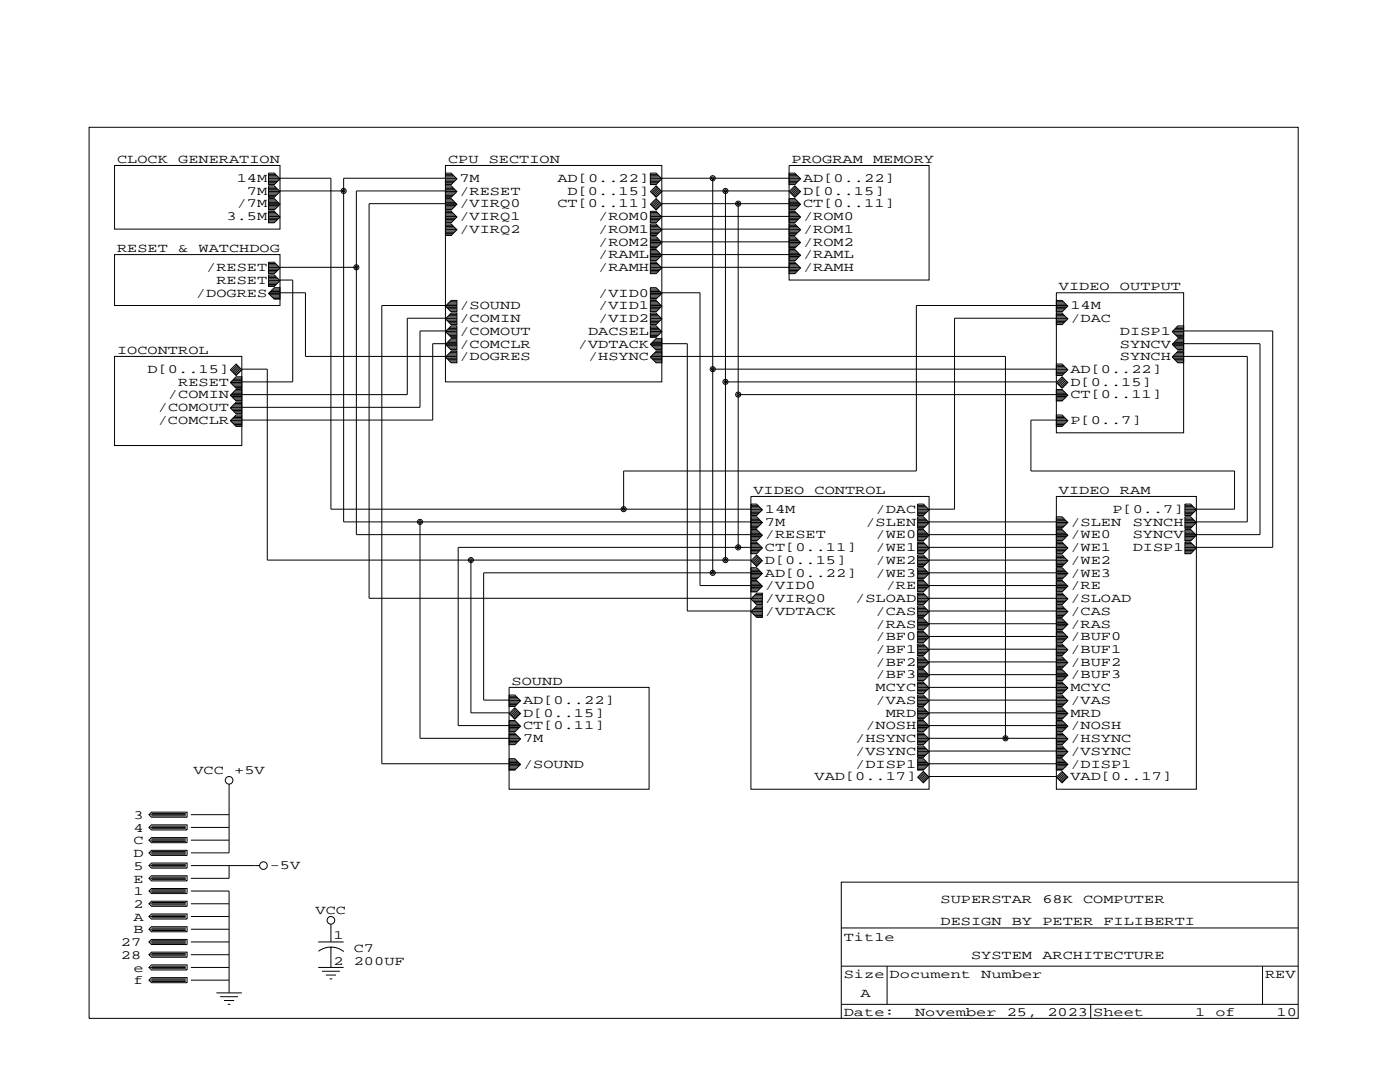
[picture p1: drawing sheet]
<svg xmlns="http://www.w3.org/2000/svg" width="279mm" height="216mm" viewBox="0 0 279 216" stroke-linecap="round" stroke-linejoin="round" font-family="sans-serif">
<g fill="none" stroke="#000" stroke-width=".2">
<path d="M17.8 25.4h241.3v177.8h-241.3zM22.9 33h33v12.7h-33zM53.6 34.5h1.1l1.2 1.2-1.2 1.1h-1.1zM53.6 37.1h1.1l1.2 1.1-1.2 1.2h-1.1zM53.6 39.6h1.1l1.2 1.2-1.2 1.1h-1.1zM53.6 34.8h1.4M53.6 35.1h1.6M53.6 35.3h1.9M53.6 35.6h2.2M53.6 35.7h2.3M53.6 35.9h2M53.6 36.2h1.8"/>
<path d="M53.6 36.4h1.5M53.6 36.7h1.3M53.6 39.9h1.4M53.6 37.3h1.4M53.6 37.6h1.6M53.6 37.8h1.9M53.6 38.1h2.2M53.6 38.2h2.3M53.6 38.5h2M53.6 38.7h1.8M53.6 39h1.5M53.6 39.2h1.3"/>
<path d="M55.9 35.6h10.1v66h86M55.9 38.1h12.7M88.9 33h43.2v43.2h-43.2zM88.9 34.5h1.1l1.2 1.2-1.2 1.1h-1.1zM88.9 37.1h1.1l1.2 1.1-1.2 1.2h-1.1zM88.9 39.6h1.1l1.2 1.2-1.2 1.1h-1.1zM88.9 34.8h1.4M88.9 35.1h1.7M88.9 35.3h1.9M88.9 35.7h2.3M88.9 35.9h2M88.9 36.2h1.8"/>
<path d="M88.9 36.4h1.5M88.9 36.7h1.3M88.9 39.9h1.4M88.9 37.3h1.4M88.9 37.6h1.7M88.9 37.8h1.9M88.9 38.2h2.3M88.9 38.5h2M88.9 38.7h1.8M88.9 39h1.5M88.9 39.2h1.3M91.1 35.6h-22.5v68.5h83.4"/>
<path d="M91.1 38.1h-20v68.6h80.9M129.8 34.5h1.1l1.2 1.2-1.2 1.1h-1.1zM129.8 38.2l1.1-1.1 1.2 1.1-1.2 1.2zM129.8 34.8h1.4M129.8 35.1h1.6M129.8 35.3h1.9M129.8 35.6h2.2M129.8 35.7h2.3M129.8 35.9h2M129.8 36.2h1.8M129.8 36.4h1.5M129.8 36.7h1.3"/>
<path d="M131.1 37.3l-1.1 1.1M131.1 39.8l-1.1 1.1M131.3 37.4l-1.2 1.2M131.3 40l-1.2 1.1M131.5 37.6l-1.2 1.2M131.6 37.8l-1.1 1.1M131.8 38l-1.1 1.1M132 38.2l-1.1 1.1M132.1 35.6h27.5M132.1 38.1h25.4M142.2 35.6v78.7M144.8 38.1v73.7"/>
<path d="M157.5 33h27.9v22.9h-27.9zM157.5 34.5h1.1l1.2 1.2-1.2 1.1h-1.1zM157.5 39.6h1.1l1.2 1.2-1.2 1.1h-1.1zM157.5 34.8h1.4M157.5 35.1h1.6M157.5 35.3h1.9M157.5 35.7h2.3M157.5 35.9h2M157.5 36.2h1.8M157.5 36.4h1.5M157.5 36.7h1.3M157.5 39.9h1.4"/>
<path d="M158.6 37.1l1.2 1.1-1.2 1.2-1.1-1.2zM158.8 37.3l-1.1 1.1M159 37.4l-1.2 1.2M159.2 37.6l-1.2 1.2M159.3 37.8l-1.1 1.1M159.5 38l-1.1 1.1M159.7 38.2l-1.2 1.1M22.9 50.8h33v10.2h-33zM53.6 42.2h1.1l1.2 1.1-1.2 1.2h-1.1zM53.6 52.3h1.1l1.2 1.2-1.2 1.1h-1.1zM53.6 54.9h1.1l1.2 1.1-1.2 1.2h-1.1zM53.6 58.5l1.1-1.1h1.2v2.3h-1.2z"/>
<path d="M53.6 40.1h1.6M53.6 40.4h1.9M53.6 40.6h2.2M53.6 40.8h2.3M53.6 41h2M53.6 41.3h1.8M53.6 41.5h1.5M53.6 41.8h1.3M53.6 42.4h1.4M53.6 42.7h1.6M53.6 42.9h1.9M53.6 43.2h2.2"/>
<path d="M53.6 43.3h2.3M53.6 43.6h2M53.6 43.8h1.8M53.6 44.1h1.5M53.6 44.3h1.3M53.6 52.6h1.4M53.6 52.8h1.6M53.6 53.1h1.9M53.6 53.3h2.2M53.6 53.5h2.3M53.6 53.7h2M53.6 54h1.8"/>
<path d="M53.6 54.2h1.5M53.6 54.5h1.3M53.6 58.5h2.3M53.6 55.1h1.4M53.6 55.4h1.6M53.6 55.6h1.9M53.6 55.9h2.2M53.6 56h2.3M53.6 56.3h2M53.6 56.5h1.8M53.6 56.8h1.5M53.6 57h1.3"/>
<path d="M53.7 58.4h7.3v12.7h27.9M53.8 58.8h2.1M54 58.2h1.9M54.1 59.1h1.8M54.2 57.9h1.7M54.4 59.3h1.5M54.5 57.7h1.4M54.6 59.6h1.3M55.9 53.3h15.2M55.9 55.9h2.5v20.3h-12.3M88.9 42.2h1.1l1.2 1.1-1.2 1.2h-1.1zM88.9 44.7h1.1l1.2 1.1-1.2 1.2h-1.1z"/>
<path d="M88.9 40.1h1.7M88.9 40.4h1.9M88.9 40.8h2.3M88.9 41h2M88.9 41.3h1.8M88.9 41.5h1.5M88.9 41.8h1.3M88.9 42.4h1.4M88.9 42.7h1.7M88.9 42.9h1.9M88.9 43.2h2.2M88.9 43.3h2.3"/>
<path d="M88.9 43.6h2M88.9 43.8h1.8M88.9 44.1h1.5M88.9 44.3h1.3M88.9 45h1.4M88.9 45.2h1.7M88.9 45.5h1.9M88.9 45.7h2.2M88.9 45.8h2.3M88.9 46.1h2M88.9 46.4h1.8M88.9 46.6h1.5"/>
<path d="M88.9 46.9h1.3M90 59.9h1.2v2.3h-1.2l-1.1-1.1zM91.1 40.6h-17.4v78.8h76.2M129.8 40.8l1.1-1.2 1.2 1.2-1.2 1.1zM129.8 42.2h1.1l1.2 1.1-1.2 1.2h-1.1zM129.8 44.7h1.1l1.2 1.1-1.2 1.2h-1.1zM129.8 47.2h1.1l1.2 1.2-1.2 1.1h-1.1zM129.8 57.4h1.1l1.2 1.1-1.2 1.2h-1.1zM129.8 59.9h1.1l1.2 1.2-1.2 1.1h-1.1zM129.8 49.8h1.1l1.2 1.1-1.2 1.2h-1.1zM129.8 52.3h1.1l1.2 1.2-1.2 1.1h-1.1zM129.8 42.4h1.4"/>
<path d="M129.8 42.7h1.6M129.8 42.9h1.9M129.8 43.2h2.2M129.8 43.3h2.3M129.8 43.6h2M129.8 43.8h1.8M129.8 44.1h1.5M129.8 44.3h1.3M129.8 45h1.4M129.8 45.2h1.6M129.8 45.5h1.9M129.8 45.7h2.2"/>
<path d="M129.8 45.8h2.3M129.8 46.1h2M129.8 46.4h1.8M129.8 46.6h1.5M129.8 46.9h1.3M129.8 47.5h1.4M129.8 47.8h1.6M129.8 48h1.9M129.8 48.3h2.2M129.8 48.4h2.3M129.8 48.6h2M129.8 48.9h1.8"/>
<path d="M129.8 49.1h1.5M129.8 49.4h1.3M129.8 50h1.4M129.8 50.3h1.6M129.8 50.5h1.9M129.8 50.8h2.2M129.8 50.9h2.3M129.8 51.2h2M129.8 51.4h1.8M129.8 51.7h1.5M129.8 51.9h1.3M129.8 52.6h1.4"/>
<path d="M129.8 52.8h1.6M129.8 53.1h1.9M129.8 53.3h2.2M129.8 53.5h2.3M129.8 53.7h2M129.8 54h1.8M129.8 54.2h1.5M129.8 54.5h1.3M129.8 57.7h1.4M129.8 57.9h1.6M129.8 58.2h1.9M129.8 58.4h2.2"/>
<path d="M129.8 58.5h2.3M129.8 58.8h2M129.8 59.1h1.8M129.8 59.3h1.5M129.8 59.6h1.3M131.5 40.2l-1.2 1.1M131.6 40.3l-1.1 1.2M131.8 40.5l-1.1 1.2M132 40.7l-1.1 1.1M132.1 40.6h27.5M132.1 43.2h27.5M132.1 45.7h27.5"/>
<path d="M132.1 48.3h27.5M132.1 50.8h27.5M132.1 53.3h27.5M132.1 58.4h7.6v58.4h12.3M147.3 40.6v68.6M157.5 42.2h1.1l1.2 1.1-1.2 1.2h-1.1zM157.5 44.7h1.1l1.2 1.1-1.2 1.2h-1.1zM157.5 47.2h1.1l1.2 1.2-1.2 1.1h-1.1zM157.5 49.8h1.1l1.2 1.1-1.2 1.2h-1.1zM157.5 52.3h1.1l1.2 1.2-1.2 1.1h-1.1zM157.5 40.1h1.6M157.5 40.4h1.9"/>
<path d="M157.5 40.8h2.3M157.5 41h2M157.5 41.3h1.8M157.5 41.5h1.5M157.5 41.8h1.3M157.5 42.4h1.4M157.5 42.7h1.6M157.5 42.9h1.9M157.5 43.3h2.3M157.5 43.6h2M157.5 43.8h1.8M157.5 44.1h1.5"/>
<path d="M157.5 44.3h1.3M157.5 45h1.4M157.5 45.2h1.6M157.5 45.5h1.9M157.5 45.8h2.3M157.5 46.1h2M157.5 46.4h1.8M157.5 46.6h1.5M157.5 46.9h1.3M157.5 47.5h1.4M157.5 47.8h1.6M157.5 48h1.9"/>
<path d="M157.5 48.4h2.3M157.5 48.6h2M157.5 48.9h1.8M157.5 49.1h1.5M157.5 49.4h1.3M157.5 50h1.4M157.5 50.3h1.6M157.5 50.5h1.9M157.5 50.9h2.3M157.5 51.2h2M157.5 51.4h1.8M157.5 51.7h1.5"/>
<path d="M157.5 51.9h1.3M157.5 52.6h1.4M157.5 52.8h1.6M157.5 53.1h1.9M157.5 53.5h2.3M157.5 53.7h2M157.5 54h1.8M157.5 54.2h1.5M157.5 54.5h1.3M210.8 58.4h25.4v28h-25.4zM210.8 59.9h1.2l1.1 1.2-1.1 1.1h-1.2zM22.9 71.1h25.4v17.8h-25.4z"/>
<path d="M46 78.9h2.3M46 76.3h2.3M46.2 79.1h2.1M46.2 76.6h2.1M46.4 78.5h1.9M46.4 75.9h1.9M46.5 79.4h1.8M46.5 76.8h1.8M46.6 78.2h1.7M46.6 75.7h1.7M46.7 79.6h1.6M46.7 77.1h1.6"/>
<path d="M46.9 78h1.4M46.9 75.4h1.4M47 79.9h1.3M47 77.3h1.3M47.1 77.7h1.2v2.3h-1.2l-1.1-1.1zM47.1 75.2h1.2v2.3h-1.2l-1.1-1.2zM47.1 72.6l1.2 1.2-1.2 1.1-1.1-1.1zM47.3 72.8l-1.1 1.2M47.5 73l-1.2 1.1M47.7 73.2l-1.2 1.1M47.8 73.4l-1.1 1.1M48 73.5l-1.1 1.2"/>
<path d="M48.2 73.7l-1.2 1.2M48.3 73.7h5v38.1h96.6M88.9 61h-12.7v91.4h27.6M88.9 61.1h2.3M88.9 63.5h-7.6v15.2h-35.2M88.9 63.6h2.3M88.9 66h-5.1v15.3h-37.7M88.9 66.2h2.3M88.9 68.6h-2.5v15.2h-40.3M88.9 68.7h2.3M88.9 71.2h2.3M89 61h2.2"/>
<path d="M89 63.5h2.2M89 66h2.2M89 68.6h2.2M89 71.1h2.2M89.2 61.3h2M89.2 63.9h2M89.2 66.4h2M89.2 69h2M89.2 71.5h2M89.3 60.7h1.9M89.3 63.2h1.9M89.3 65.8h1.9"/>
<path d="M89.3 68.3h1.9M89.3 70.9h1.9M89.4 61.6h1.8M89.4 64.1h1.8M89.4 66.7h1.8M89.4 69.2h1.8M89.4 71.8h1.8M89.5 60.5h1.7M89.5 63h1.7M89.5 65.5h1.7M89.5 68.1h1.7M89.5 70.6h1.7"/>
<path d="M89.7 61.8h1.5M89.7 64.4h1.5M89.7 66.9h1.5M89.7 69.5h1.5M89.7 72h1.5M89.8 60.2h1.4M89.8 62.7h1.4M89.8 65.3h1.4M89.8 67.8h1.4M89.8 70.4h1.4M89.9 62.1h1.3M89.9 64.6h1.3"/>
<path d="M89.9 67.2h1.3M89.9 69.7h1.3M89.9 72.3h1.3M90 62.5h1.2v2.3h-1.2l-1.1-1.2zM90 65h1.2v2.3h-1.2l-1.1-1.1zM90 67.6h1.2v2.3h-1.2l-1.1-1.2zM90 70.1h1.2v2.3h-1.2l-1.1-1.2zM129.8 62.5h1.1l1.2 1.1-1.2 1.2h-1.1zM129.8 65h1.1l1.2 1.2-1.2 1.1h-1.1zM129.8 68.7l1.1-1.1h1.2v2.3h-1.2zM129.8 71.2l1.1-1.1h1.2v2.3h-1.2zM129.8 60.2h1.4"/>
<path d="M129.8 60.5h1.6M129.8 60.7h1.9M129.8 61h2.2M129.8 61.1h2.3M129.8 61.3h2M129.8 61.6h1.8M129.8 61.8h1.5M129.8 62.1h1.3M129.8 62.7h1.4M129.8 63h1.6M129.8 63.2h1.9M129.8 63.5h2.2"/>
<path d="M129.8 63.6h2.3M129.8 63.9h2M129.8 64.1h1.8M129.8 64.4h1.5M129.8 64.6h1.3M129.8 65.3h1.4M129.8 65.5h1.6M129.8 65.8h1.9M129.8 66h2.2M129.8 66.2h2.3M129.8 66.4h2M129.8 66.7h1.8"/>
<path d="M129.8 66.9h1.5M129.8 67.2h1.3M129.8 68.7h2.3M129.8 71.2h2.3M129.9 68.6h7.3v53.3h12.7M129.9 71.1h70.8v76.2M130 69h2.1M130 71.5h2.1M130.2 68.3h1.9M130.2 70.9h1.9M130.3 69.2h1.8M130.3 71.8h1.8"/>
<path d="M130.4 68.1h1.7M130.4 70.6h1.7M130.6 69.5h1.5M130.6 72h1.5M130.7 67.8h1.4M130.7 70.4h1.4M130.8 69.7h1.3M130.8 72.3h1.3M142.2 73.7h70.8M144.8 76.2h66M147.3 78.7h65.7M210.8 62.5h1.2l1.1 1.1-1.1 1.2h-1.2z"/>
<path d="M210.8 72.6h1.2l1.1 1.2-1.1 1.1h-1.2zM210.8 77.7h1.2l1.1 1.2-1.1 1.1h-1.2zM210.8 60.2h1.4M210.8 60.5h1.7M210.8 60.7h1.9M210.8 61.1h2.3M210.8 61.3h2.1M210.8 61.6h1.8M210.8 61.8h1.5M210.8 62.1h1.3M210.8 62.7h1.4M210.8 63h1.7"/>
<path d="M210.8 63.2h1.9M210.8 63.6h2.3M210.8 63.9h2.1M210.8 64.1h1.8M210.8 64.4h1.5M210.8 64.6h1.3M210.8 72.9h1.4M210.8 73.2h1.7M210.8 73.4h1.9M210.8 73.8h2.3M210.8 74h2.1M210.8 74.3h1.8"/>
<path d="M210.8 74.5h1.5M210.8 74.8h1.3M210.8 78h1.4M210.8 78.2h1.7M210.8 78.5h1.9M210.8 78.9h2.3M210.8 79.1h2.1M210.8 79.4h1.8M210.8 79.6h1.5M210.8 79.9h1.3M212 75.2l1.1 1.1-1.1 1.2-1.2-1.2zM212.1 75.4l-1.1 1.1"/>
<path d="M212.3 75.5l-1.1 1.2M212.5 75.7l-1.1 1.2M212.7 75.9l-1.2 1.1M212.9 76.1l-1.2 1.1M213 61h-30.1v33h-58.4v7.6M213 63.5h-22.5v38.1h-5.1M213 76.3l-1.1 1.1M233.9 66.2h2.3M233.9 68.7h2.3M233.9 71.2h2.3M234.1 66h19.9v43.2h-15.2M234.1 68.6h17.4v38.1h-12.7"/>
<path d="M234.1 71.1h14.8v33h-10.1M234.2 66.4h2M234.2 69h2M234.2 71.5h2M234.3 65.8h1.9M234.3 68.3h1.9M234.3 70.9h1.9M234.4 66.7h1.8M234.4 69.2h1.8M234.4 71.8h1.8M234.6 65.5h1.6M234.6 68.1h1.6"/>
<path d="M234.6 70.6h1.6M234.7 66.9h1.5M234.7 69.5h1.5M234.7 72h1.5M234.8 65.3h1.4M234.8 67.8h1.4M234.8 70.4h1.4M235 67.2h1.2M235 69.7h1.2M235 72.3h1.2M235.1 67.6h1.1v2.3h-1.1l-1.2-1.2zM235.1 70.1h1.1v2.3h-1.1l-1.2-1.2z"/>
<path d="M235.1 65h1.1v2.3h-1.1l-1.2-1.1zM46 83.9h2.3M46 81.4h2.3M46.2 84.2h2.1M46.2 81.7h2.1M46.4 83.6h1.9M46.4 81h1.9M46.5 84.5h1.8M46.5 81.9h1.8M46.6 83.3h1.7M46.6 80.8h1.7M46.7 84.7h1.6"/>
<path d="M46.7 82.2h1.6M46.9 83.1h1.4M46.9 80.5h1.4M47 85h1.3M47 82.4h1.3M47.1 82.8h1.2v2.3h-1.2l-1.1-1.2zM47.1 80.3h1.2v2.3h-1.2l-1.1-1.2zM149.9 99.1h35.5v58.4h-35.5zM210.8 82.8h1.2l1.1 1.1-1.1 1.2h-1.2zM210.8 99.1h28v58.4h-28zM210.8 83.1h1.4M210.8 83.3h1.7"/>
<path d="M210.8 83.6h1.9M210.8 83.9h2.3M210.8 84.2h2.1M210.8 84.5h1.8M210.8 84.7h1.5M210.8 85h1.3M213 83.8h-7.3v10.2h40.7v7.6h-7.6M83.8 104.1v43.2h20M94 111.8v30.4h7.6M149.9 100.6h1.1l1.1 1.1-1.1 1.2h-1.1zM149.9 103.1h1.1l1.1 1.2-1.1 1.1h-1.1zM149.9 105.7h1.1l1.1 1.1-1.1 1.2h-1.1z"/>
<path d="M149.9 108.2h1.1l1.1 1.1-1.1 1.2h-1.1zM149.9 115.8h1.1l1.1 1.2-1.1 1.1h-1.1zM149.9 113.3h1.1l1.1 1.1-1.1 1.2h-1.1zM149.9 100.8h1.4M149.9 101.1h1.6M149.9 101.3h1.9M149.9 101.7h2.2M149.9 102h2M149.9 102.2h1.7M149.9 102.5h1.5M149.9 102.7h1.2M149.9 103.4h1.4"/>
<path d="M149.9 103.6h1.6M149.9 103.9h1.9M149.9 104.3h2.2M149.9 104.5h2M149.9 104.8h1.7M149.9 105h1.5M149.9 105.3h1.2M149.9 105.9h1.4M149.9 106.2h1.6M149.9 106.4h1.9M149.9 106.8h2.2M149.9 107.1h2"/>
<path d="M149.9 107.3h1.7M149.9 107.6h1.5M149.9 107.8h1.2M149.9 108.5h1.4M149.9 108.7h1.6M149.9 109h1.9M149.9 109.3h2.2M149.9 109.6h2M149.9 109.9h1.7M149.9 110.1h1.5M149.9 110.4h1.2M149.9 116.1h1.4"/>
<path d="M149.9 116.3h1.6M149.9 116.6h1.9M149.9 117h2.2M149.9 117.2h2M149.9 117.5h1.7M149.9 117.7h1.5M149.9 118h1.2M149.9 113.5h1.4M149.9 113.8h1.6M149.9 114h1.9M149.9 114.4h2.2M149.9 114.7h2"/>
<path d="M149.9 114.9h1.7M149.9 115.2h1.5M149.9 115.4h1.2M149.9 119.5h2.2M150 119.4h2.1M150.1 119.8h2M150.2 119.1h1.9M150.5 118.9h1.6M150.7 118.6h1.4M151 118.4h1.1v2.3h-1.1l-1.1-1.2zM151 110.7l1.1 1.2-1.1 1.1-1.1-1.1zM151.2 110.9l-1.2 1.2"/>
<path d="M151.4 111.1l-1.2 1.1M151.5 111.3l-1.1 1.1M151.7 111.5l-1.1 1.1M151.9 111.6l-1.2 1.2M152 109.2h-60.6v35.6h12.4M152 114.3h-55.5v25.4h7.3M152.1 111.8l-1.2 1.2M183.1 100.6h1.2l1.1 1.1-1.1 1.2h-1.2zM183.1 103.1h1.2l1.1 1.2-1.1 1.1h-1.2zM183.1 105.7h1.2l1.1 1.1-1.1 1.2h-1.2zM183.1 108.2h1.2l1.1 1.1-1.1 1.2h-1.2zM183.1 110.7h1.2l1.1 1.2-1.1 1.1h-1.2z"/>
<path d="M183.1 113.3h1.2l1.1 1.1-1.1 1.2h-1.2zM183.1 115.8h1.2l1.1 1.2-1.1 1.1h-1.2zM183.1 118.4h1.2l1.1 1.1-1.1 1.2h-1.2zM183.1 100.8h1.4M183.1 101.1h1.7M183.1 101.3h1.9M183.1 101.6h2.2M183.1 101.7h2.3M183.1 102h2.1M183.1 102.2h1.8M183.1 102.5h1.6M183.1 102.7h1.3"/>
<path d="M183.1 103.4h1.4M183.1 103.6h1.7M183.1 103.9h1.9M183.1 104.1h2.2M183.1 104.3h2.3M183.1 104.5h2.1M183.1 104.8h1.8M183.1 105h1.6M183.1 105.3h1.3M183.1 105.9h1.4M183.1 106.2h1.7M183.1 106.4h1.9"/>
<path d="M183.1 106.7h2.2M183.1 106.8h2.3M183.1 107.1h2.1M183.1 107.3h1.8M183.1 107.6h1.6M183.1 107.8h1.3M183.1 108.5h1.4M183.1 108.7h1.7M183.1 109h1.9M183.1 109.2h2.2M183.1 109.3h2.3M183.1 109.6h2.1"/>
<path d="M183.1 109.9h1.8M183.1 110.1h1.6M183.1 110.4h1.3M183.1 116.1h1.4M183.1 116.3h1.7M183.1 116.6h1.9M183.1 116.8h2.2M183.1 117h2.3M183.1 117.2h2.1M183.1 117.5h1.8M183.1 117.7h1.6M183.1 118h1.3"/>
<path d="M183.1 111h1.4M183.1 111.3h1.7M183.1 111.5h1.9M183.1 111.8h2.2M183.1 111.9h2.3M183.1 112.1h2.1M183.1 112.4h1.8M183.1 112.6h1.6M183.1 112.9h1.3M183.1 113.5h1.4M183.1 113.8h1.7M183.1 114h1.9"/>
<path d="M183.1 114.3h2.2M183.1 114.4h2.3M183.1 114.7h2.1M183.1 114.9h1.8M183.1 115.2h1.6M183.1 115.4h1.3M183.1 118.6h1.4M183.1 118.9h1.7M183.1 119.1h1.9M183.1 119.4h2.2M183.1 119.5h2.3M183.1 119.8h2.1"/>
<path d="M185.4 104.1h27.6M185.4 106.7h27.6M185.4 109.2h27.6M185.4 116.8h27.6M185.4 111.8h27.6M185.4 114.3h27.6M185.4 119.4h27.6M210.8 103.1h1.2l1.1 1.2-1.1 1.1h-1.2zM210.8 105.7h1.2l1.1 1.1-1.1 1.2h-1.2zM210.8 108.2h1.2l1.1 1.1-1.1 1.2h-1.2zM210.8 110.7h1.2l1.1 1.2-1.1 1.1h-1.2zM210.8 113.3h1.2l1.1 1.1-1.1 1.2h-1.2z"/>
<path d="M210.8 115.8h1.2l1.1 1.2-1.1 1.1h-1.2zM210.8 118.4h1.2l1.1 1.1-1.1 1.2h-1.2zM210.8 103.4h1.4M210.8 103.6h1.7M210.8 103.9h1.9M210.8 104.3h2.3M210.8 104.5h2.1M210.8 104.8h1.8M210.8 105h1.5M210.8 105.3h1.3M210.8 105.9h1.4M210.8 106.2h1.7"/>
<path d="M210.8 106.4h1.9M210.8 106.8h2.3M210.8 107.1h2.1M210.8 107.3h1.8M210.8 107.6h1.5M210.8 107.8h1.3M210.8 108.5h1.4M210.8 108.7h1.7M210.8 109h1.9M210.8 109.3h2.3M210.8 109.6h2.1M210.8 109.9h1.8"/>
<path d="M210.8 110.1h1.5M210.8 110.4h1.3M210.8 116.1h1.4M210.8 116.3h1.7M210.8 116.6h1.9M210.8 117h2.3M210.8 117.2h2.1M210.8 117.5h1.8M210.8 117.7h1.5M210.8 118h1.3M210.8 111h1.4M210.8 111.3h1.7"/>
<path d="M210.8 111.5h1.9M210.8 111.9h2.3M210.8 112.1h2.1M210.8 112.4h1.8M210.8 112.6h1.5M210.8 112.9h1.3M210.8 113.5h1.4M210.8 113.8h1.7M210.8 114h1.9M210.8 114.4h2.3M210.8 114.7h2.1M210.8 114.9h1.8"/>
<path d="M210.8 115.2h1.5M210.8 115.4h1.3M210.8 118.6h1.4M210.8 118.9h1.7M210.8 119.1h1.9M210.8 119.5h2.3M210.8 119.8h2.1M236.5 100.6h1.1l1.2 1.1-1.2 1.2h-1.1zM236.5 103.1h1.1l1.2 1.2-1.2 1.1h-1.1zM236.5 105.7h1.1l1.2 1.1-1.2 1.2h-1.1zM236.5 108.2h1.1l1.2 1.1-1.2 1.2h-1.1zM236.5 100.8h1.4"/>
<path d="M236.5 101.1h1.6M236.5 101.3h1.9M236.5 101.6h2.1M236.5 101.7h2.3M236.5 102h2M236.5 102.2h1.8M236.5 102.5h1.5M236.5 102.7h1.2M236.5 103.4h1.4M236.5 103.6h1.6M236.5 103.9h1.9M236.5 104.1h2.1"/>
<path d="M236.5 104.3h2.3M236.5 104.5h2M236.5 104.8h1.8M236.5 105h1.5M236.5 105.3h1.2M236.5 105.9h1.4M236.5 106.2h1.6M236.5 106.4h1.9M236.5 106.7h2.1M236.5 106.8h2.3M236.5 107.1h2M236.5 107.3h1.8"/>
<path d="M236.5 107.6h1.5M236.5 107.8h1.2M236.5 108.5h1.4M236.5 108.7h1.6M236.5 109h1.9M236.5 109.2h2.1M236.5 109.3h2.3M236.5 109.6h2M236.5 109.9h1.8M236.5 110.1h1.5M236.5 110.4h1.2M101.6 137.2h27.9v20.3h-27.9z"/>
<path d="M101.6 138.7h1.1l1.2 1.1-1.2 1.2h-1.1zM101.6 138.9h1.4M101.6 139.2h1.7M101.6 139.4h1.9M101.6 139.8h2.3M149.9 122h2.2M150 121.9h2.1M150.1 122.3h2M150.2 121.7h1.9M150.4 120h1.7M150.4 122.6h1.7M150.5 121.4h1.6"/>
<path d="M150.6 120.3h1.5M150.6 122.8h1.5M150.7 121.2h1.4M150.9 120.5h1.2M150.9 123.1h1.2M151 120.9h1.1v2.3h-1.1l-1.1-1.2zM183.1 120.9h1.2l1.1 1.1-1.1 1.2h-1.2zM183.1 123.4h1.2l1.1 1.2-1.1 1.1h-1.2zM183.1 126h1.2l1.1 1.1-1.1 1.2h-1.2zM183.1 128.5h1.2l1.1 1.2-1.1 1.1h-1.2zM183.1 131.1h1.2l1.1 1.1-1.1 1.2h-1.2zM183.1 133.6h1.2l1.1 1.1-1.1 1.2h-1.2z"/>
<path d="M183.1 136.1h1.2l1.1 1.2-1.1 1.1h-1.2zM183.1 138.7h1.2l1.1 1.1-1.1 1.2h-1.2zM183.1 120h1.8M183.1 120.3h1.6M183.1 120.5h1.3M183.1 121.2h1.4M183.1 121.4h1.7M183.1 121.7h1.9M183.1 121.9h2.2M183.1 122h2.3M183.1 122.3h2.1M183.1 122.6h1.8"/>
<path d="M183.1 122.8h1.6M183.1 123.1h1.3M183.1 123.7h1.4M183.1 124h1.7M183.1 124.2h1.9M183.1 124.5h2.2M183.1 124.6h2.3M183.1 124.8h2.1M183.1 125.1h1.8M183.1 125.3h1.6M183.1 125.6h1.3M183.1 126.2h1.4"/>
<path d="M183.1 126.5h1.7M183.1 126.7h1.9M183.1 127h2.2M183.1 127.1h2.3M183.1 127.4h2.1M183.1 127.6h1.8M183.1 127.9h1.6M183.1 128.1h1.3M183.1 128.8h1.4M183.1 129h1.7M183.1 129.3h1.9M183.1 129.5h2.2"/>
<path d="M183.1 129.7h2.3M183.1 129.9h2.1M183.1 130.2h1.8M183.1 130.4h1.6M183.1 130.7h1.3M183.1 131.3h1.4M183.1 131.6h1.7M183.1 131.8h1.9M183.1 132.1h2.2M183.1 132.2h2.3M183.1 132.5h2.1M183.1 132.7h1.8"/>
<path d="M183.1 133h1.6M183.1 133.2h1.3M183.1 133.9h1.4M183.1 134.1h1.7M183.1 134.4h1.9M183.1 134.6h2.2M183.1 134.7h2.3M183.1 135h2.1M183.1 135.3h1.8M183.1 135.5h1.6M183.1 135.8h1.3M183.1 136.4h1.4"/>
<path d="M183.1 136.7h1.7M183.1 136.9h1.9M183.1 137.2h2.2M183.1 137.3h2.3M183.1 137.5h2.1M183.1 137.8h1.8M183.1 138h1.6M183.1 138.3h1.3M183.1 138.9h1.4M183.1 139.2h1.7M183.1 139.4h1.9M183.1 139.7h2.2"/>
<path d="M183.1 139.8h2.3M185.4 121.9h27.6M185.4 124.5h27.6M185.4 127h27.6M185.4 129.5h27.6M185.4 132.1h27.6M185.4 134.6h27.6M185.4 137.2h27.6M185.4 139.7h27.6M210.8 120.9h1.2l1.1 1.1-1.1 1.2h-1.2zM210.8 123.4h1.2l1.1 1.2-1.1 1.1h-1.2zM210.8 126h1.2l1.1 1.1-1.1 1.2h-1.2z"/>
<path d="M210.8 128.5h1.2l1.1 1.2-1.1 1.1h-1.2zM210.8 131.1h1.2l1.1 1.1-1.1 1.2h-1.2zM210.8 133.6h1.2l1.1 1.1-1.1 1.2h-1.2zM210.8 136.1h1.2l1.1 1.2-1.1 1.1h-1.2zM210.8 138.7h1.2l1.1 1.1-1.1 1.2h-1.2zM210.8 120h1.8M210.8 120.3h1.5M210.8 120.5h1.3M210.8 121.2h1.4M210.8 121.4h1.7M210.8 121.7h1.9M210.8 122h2.3"/>
<path d="M210.8 122.3h2.1M210.8 122.6h1.8M210.8 122.8h1.5M210.8 123.1h1.3M210.8 123.7h1.4M210.8 124h1.7M210.8 124.2h1.9M210.8 124.6h2.3M210.8 124.8h2.1M210.8 125.1h1.8M210.8 125.3h1.5M210.8 125.6h1.3"/>
<path d="M210.8 126.2h1.4M210.8 126.5h1.7M210.8 126.7h1.9M210.8 127.1h2.3M210.8 127.4h2.1M210.8 127.6h1.8M210.8 127.9h1.5M210.8 128.1h1.3M210.8 128.8h1.4M210.8 129h1.7M210.8 129.3h1.9M210.8 129.7h2.3"/>
<path d="M210.8 129.9h2.1M210.8 130.2h1.8M210.8 130.4h1.5M210.8 130.7h1.3M210.8 131.3h1.4M210.8 131.6h1.7M210.8 131.8h1.9M210.8 132.2h2.3M210.8 132.5h2.1M210.8 132.7h1.8M210.8 133h1.5M210.8 133.2h1.3"/>
<path d="M210.8 133.9h1.4M210.8 134.1h1.7M210.8 134.4h1.9M210.8 134.7h2.3M210.8 135h2.1M210.8 135.3h1.8M210.8 135.5h1.5M210.8 135.8h1.3M210.8 136.4h1.4M210.8 136.7h1.7M210.8 136.9h1.9M210.8 137.3h2.3"/>
<path d="M210.8 137.5h2.1M210.8 137.8h1.8M210.8 138h1.5M210.8 138.3h1.3M210.8 138.9h1.4M210.8 139.2h1.7M210.8 139.4h1.9M210.8 139.8h2.3M45.7 156.5v13.7h-7.6M101.6 143.8h1.1l1.2 1.1-1.2 1.2h-1.1zM101.6 151.4h1.1l1.2 1.1-1.2 1.2h-1.1zM101.6 146.3h1.1l1.2 1.1-1.2 1.2h-1.1z"/>
<path d="M101.6 151.6h1.4M101.6 151.9h1.7M101.6 152.1h1.9M101.6 152.5h2.3M101.6 152.8h2M101.6 153h1.8M101.6 153.3h1.5M101.6 153.5h1.3M101.6 146.6h1.4M101.6 146.8h1.7M101.6 147.1h1.9M101.6 147.4h2.3"/>
<path d="M101.6 147.7h2M101.6 148h1.8M101.6 148.2h1.5M101.6 148.5h1.3M101.6 140.1h2M101.6 140.3h1.8M101.6 140.6h1.5M101.6 140.8h1.3M101.6 144h1.4M101.6 144.3h1.7M101.6 144.5h1.9M101.6 144.9h2.3"/>
<path d="M101.6 145.2h2M101.6 145.4h1.8M101.6 145.7h1.5M101.6 145.9h1.3M102.7 141.2l1.2 1.2-1.2 1.1-1.1-1.1zM102.9 141.4l-1.1 1.1M103.1 141.6l-1.1 1.1M103.3 141.8l-1.2 1.1M103.5 141.9l-1.2 1.2M103.6 142.1l-1.1 1.2M103.8 142.3l-1.1 1.1M183.1 155.1l1.2-1.2 1.1 1.2-1.1 1.1z"/>
<path d="M183.1 151.4h1.2l1.1 1.1-1.1 1.2h-1.2zM183.1 148.8h1.2l1.1 1.2-1.1 1.1h-1.2zM183.1 146.3h1.2l1.1 1.1-1.1 1.2h-1.2zM183.1 141.2h1.2l1.1 1.2-1.1 1.1h-1.2zM183.1 143.8h1.2l1.1 1.1-1.1 1.2h-1.2zM183.1 151.6h1.4M183.1 151.9h1.7M183.1 152.1h1.9M183.1 152.4h2.2M183.1 152.5h2.3M183.1 152.8h2.1M183.1 153h1.8"/>
<path d="M183.1 153.3h1.6M183.1 153.5h1.3M183.1 149.1h1.4M183.1 149.4h1.7M183.1 149.6h1.9M183.1 149.9h2.2M183.1 150h2.3M183.1 150.2h2.1M183.1 150.5h1.8M183.1 150.7h1.6M183.1 151h1.3M183.1 146.6h1.4"/>
<path d="M183.1 146.8h1.7M183.1 147.1h1.9M183.1 147.3h2.2M183.1 147.4h2.3M183.1 147.7h2.1M183.1 148h1.8M183.1 148.2h1.6M183.1 148.5h1.3M183.1 140.1h2.1M183.1 140.3h1.8M183.1 140.6h1.6M183.1 140.8h1.3"/>
<path d="M183.1 141.5h1.4M183.1 141.7h1.7M183.1 142h1.9M183.1 142.2h2.2M183.1 142.4h2.3M183.1 142.6h2.1M183.1 142.9h1.8M183.1 143.1h1.6M183.1 143.4h1.3M183.1 144h1.4M183.1 144.3h1.7M183.1 144.5h1.9"/>
<path d="M183.1 144.8h2.2M183.1 144.9h2.3M183.1 145.2h2.1M183.1 145.4h1.8M183.1 145.7h1.6M183.1 145.9h1.3M184.5 154.1l-1.2 1.1M184.6 154.3l-1.1 1.1M184.8 154.5l-1.1 1.1M185 154.6l-1.2 1.2M185.2 154.8l-1.2 1.2M185.3 155l-1.1 1.1"/>
<path d="M185.4 152.4h27.6M185.4 149.9h27.6M185.4 147.3h27.6M185.4 142.2h27.6M185.4 144.8h27.6M185.4 154.9h25.4M210.8 141.2h1.2l1.1 1.2-1.1 1.1h-1.2zM210.8 143.8h1.2l1.1 1.1-1.1 1.2h-1.2zM210.8 146.3h1.2l1.1 1.1-1.1 1.2h-1.2zM210.8 155.1l1.2-1.2 1.1 1.2-1.1 1.1zM210.8 148.8h1.2l1.1 1.2-1.1 1.1h-1.2zM210.8 151.4h1.2l1.1 1.1-1.1 1.2h-1.2z"/>
<path d="M210.8 151.6h1.4M210.8 151.9h1.7M210.8 152.1h1.9M210.8 152.5h2.3M210.8 152.8h2.1M210.8 153h1.8M210.8 153.3h1.5M210.8 153.5h1.3M210.8 149.1h1.4M210.8 149.4h1.7M210.8 149.6h1.9M210.8 150h2.3"/>
<path d="M210.8 150.2h2.1M210.8 150.5h1.8M210.8 150.7h1.5M210.8 151h1.3M210.8 146.6h1.4M210.8 146.8h1.7M210.8 147.1h1.9M210.8 147.4h2.3M210.8 147.7h2.1M210.8 148h1.8M210.8 148.2h1.5M210.8 148.5h1.3"/>
<path d="M210.8 140.1h2.1M210.8 140.3h1.8M210.8 140.6h1.5M210.8 140.8h1.3M210.8 141.5h1.4M210.8 141.7h1.7M210.8 142h1.9M210.8 142.4h2.3M210.8 142.6h2.1M210.8 142.9h1.8M210.8 143.1h1.5M210.8 143.4h1.3"/>
<path d="M210.8 144h1.4M210.8 144.3h1.7M210.8 144.5h1.9M210.8 144.9h2.3M210.8 145.2h2.1M210.8 145.4h1.8M210.8 145.7h1.5M210.8 145.9h1.3M212.1 154.1l-1.1 1.1M212.3 154.3l-1.1 1.1M212.5 154.5l-1.1 1.1M212.7 154.6l-1.2 1.2"/>
<path d="M212.9 154.8l-1.2 1.2M213 155l-1.1 1.1M29.7 177.8l.5-.5h7.1v1h-7.1zM29.7 175.3l.5-.5h7.1v1h-7.1zM29.7 172.7l.5-.5h7.1v1h-7.1zM29.7 170.2l.5-.5h7.1v1h-7.1zM29.7 167.6l.5-.5h7.1v1h-7.1zM29.7 165.1l.5-.5h7.1v1h-7.1zM29.7 162.6l.5-.5h7.1v1h-7.1zM30 172.7h7.1M30 177.8h7.1M30 175.3h7.1"/>
<path d="M30 167.6h7.1M30 170.2h7.1M30 162.6h7.1M30 165.1h7.1M30.2 177.5h6.9M30.2 178.1h6.9M30.2 172.5h6.9M30.2 173h6.9M30.2 175h6.9M30.2 175.5h6.9M30.2 167.4h6.9M30.2 167.9h6.9"/>
<path d="M30.2 169.9h6.9M30.2 170.4h6.9M30.2 162.3h6.9M30.2 162.8h6.9M30.2 164.8h6.9M30.2 165.4h6.9M38.1 177.8h7.6v20.3M38.1 172.7h13.7M38.1 167.6h7.6M38.1 162.6h7.6M38.1 165.1h7.6M45.7 172.7v2.6h-7.6"/>
<path d="M259.1 176h-91.2v27.2M29.7 180.3l.5-.5h7.1v1h-7.1zM29.7 195.6l.5-.5h7.1v1h-7.1zM29.7 193l.5-.5h7.1v1h-7.1zM29.7 190.5l.5-.5h7.1v1h-7.1zM29.7 188l.5-.5h7.1v1h-7.1zM29.7 185.4l.5-.5h7.1v1h-7.1zM29.7 182.9l.5-.5h7.1v1h-7.1zM30 180.3h7.1M30 193h7.1M30 195.6h7.1M30 188h7.1"/>
<path d="M30 190.5h7.1M30 182.9h7.1M30 185.4h7.1M30.2 192.8h6.9M30.2 185.2h6.9M30.2 180.1h6.9M30.2 180.6h6.9M30.2 193.3h6.9M30.2 195.3h6.9M30.2 195.8h6.9M30.2 187.7h6.9M30.2 188.2h6.9"/>
<path d="M30.2 190.2h6.9M30.2 190.8h6.9M30.2 182.6h6.9M30.2 183.1h6.9M30.2 185.7h6.9M38.1 180.3h7.6M38.1 193h7.6M38.1 195.6h7.6M38.1 188h7.6M38.1 190.5h7.6M38.1 182.9h7.6M38.1 185.4h7.6"/>
<path d="M43.2 198.1h5.1M43.9 198.9h3.6M44.7 199.6h2M63.5 193h5.1M63.5 188h5.1M64.3 193.8h3.5M65 194.6h2.1M65.8 195.3h.5M66 189l1.1 .1 1.5 .6M66 189l-1.5 .3-.9 .5M66 184.4v3.6M66 189v4"/>
<path d="M167.9 192.8h91.2M167.9 185.2h91.2M177 192.8v7.6M252 192.8v7.6M45.5 200.4h.5M167.9 200.4h91.2M217.7 200.4v2.8"/>
<circle cx="68.6" cy="38.1" r=".51"/>
<circle cx="68.6" cy="38.1" r=".25"/>
<circle cx="142.2" cy="35.6" r=".51"/>
<circle cx="142.2" cy="35.6" r=".25"/>
<circle cx="144.8" cy="38.1" r=".51"/>
<circle cx="144.8" cy="38.1" r=".25"/>
<circle cx="71.1" cy="53.3" r=".51"/>
<circle cx="71.1" cy="53.3" r=".25"/>
<circle cx="147.3" cy="40.6" r=".51"/>
<circle cx="147.3" cy="40.6" r=".25"/>
<circle cx="142.2" cy="73.7" r=".51"/>
<circle cx="142.2" cy="73.7" r=".25"/>
<circle cx="144.8" cy="76.2" r=".51"/>
<circle cx="144.8" cy="76.2" r=".25"/>
<circle cx="147.3" cy="78.7" r=".51"/>
<circle cx="147.3" cy="78.7" r=".25"/>
<circle cx="83.8" cy="104.1" r=".51"/>
<circle cx="83.8" cy="104.1" r=".25"/>
<circle cx="94" cy="111.8" r=".51"/>
<circle cx="94" cy="111.8" r=".25"/>
<circle cx="124.5" cy="101.6" r=".51"/>
<circle cx="124.5" cy="101.6" r=".25"/>
<circle cx="142.2" cy="114.3" r=".51"/>
<circle cx="142.2" cy="114.3" r=".25"/>
<circle cx="144.8" cy="111.8" r=".51"/>
<circle cx="144.8" cy="111.8" r=".25"/>
<circle cx="147.3" cy="109.2" r=".51"/>
<circle cx="147.3" cy="109.2" r=".25"/>
<circle cx="45.7" cy="155.7" r=".76"/>
<circle cx="200.7" cy="147.3" r=".51"/>
<circle cx="200.7" cy="147.3" r=".25"/>
<circle cx="52.6" cy="172.7" r=".76"/>
<circle cx="66" cy="183.6" r=".76"/>
</g>
<g font-size="2.5">
<text x="23.4" y="32.5">CLOCK</text>
<text x="35.6" y="32.5">GENERATION</text>
<text x="89.4" y="32.5">CPU</text>
<text x="97.5" y="32.5">SECTION</text>
<text x="158" y="32.5">PROGRAM</text>
<text x="174.2" y="32.5">MEMORY</text>
<text x="47.2" y="36.3">14M</text>
<text x="47.2" y="41.4">/7M</text>
<text x="49.3" y="38.9">7M</text>
<text x="91.7" y="36.3">7M</text>
<text x="91.7" y="38.9">/RESET</text>
<text x="91.7" y="41.4">/VIRQ0</text>
<text x="111.3" y="41.4">CT[0..11]</text>
<text x="111.3" y="36.3">AD[0..22]</text>
<text x="113.3" y="38.9">D[0..15]</text>
<text x="160.3" y="38.9">D[0..15]</text>
<text x="160.3" y="41.4">CT[0..11]</text>
<text x="160.3" y="36.3">AD[0..22]</text>
<text x="45.2" y="43.9">3.5M</text>
<text x="91.7" y="43.9">/VIRQ1</text>
<text x="91.7" y="46.5">/VIRQ2</text>
<text x="119.4" y="43.9">/ROM0</text>
<text x="119.4" y="46.5">/ROM1</text>
<text x="160.3" y="43.9">/ROM0</text>
<text x="160.3" y="46.5">/ROM1</text>
<text x="23.4" y="50.3">RESET</text>
<text x="35.6" y="50.3">&amp;</text>
<text x="39.6" y="50.3">WATCHDOG</text>
<text x="119.4" y="49">/ROM2</text>
<text x="119.4" y="51.6">/RAML</text>
<text x="160.3" y="49">/ROM2</text>
<text x="160.3" y="51.6">/RAML</text>
<text x="39.1" y="59.2">/DOGRES</text>
<text x="41.1" y="54.1">/RESET</text>
<text x="43.2" y="56.6">RESET</text>
<text x="119.4" y="59.2">/VID0</text>
<text x="119.4" y="54.1">/RAMH</text>
<text x="160.3" y="54.1">/RAMH</text>
<text x="211.3" y="57.9">VIDEO</text>
<text x="223.5" y="57.9">OUTPUT</text>
<text x="91.7" y="61.7">/SOUND</text>
<text x="91.7" y="64.3">/COMIN</text>
<text x="119.4" y="61.7">/VID1</text>
<text x="119.4" y="64.3">/VID2</text>
<text x="213.6" y="61.7">14M</text>
<text x="213.6" y="64.3">/DAC</text>
<text x="23.4" y="70.6">IOCONTROL</text>
<text x="91.7" y="66.8">/COMOUT</text>
<text x="91.7" y="69.3">/COMCLR</text>
<text x="91.7" y="71.9">/DOGRES</text>
<text x="115.3" y="69.3">/VDTACK</text>
<text x="117.3" y="66.8">DACSEL</text>
<text x="117.3" y="71.9">/HSYNC</text>
<text x="223.5" y="69.3">SYNCV</text>
<text x="223.5" y="71.9">SYNCH</text>
<text x="223.5" y="66.8">DISP1</text>
<text x="29.5" y="74.4">D[0..15]</text>
<text x="35.6" y="77">RESET</text>
<text x="213.6" y="74.4">AD[0..22]</text>
<text x="213.6" y="77">D[0..15]</text>
<text x="31.5" y="82">/COMOUT</text>
<text x="33.5" y="79.5">/COMIN</text>
<text x="213.6" y="79.5">CT[0..11]</text>
<text x="31.5" y="84.6">/COMCLR</text>
<text x="213.6" y="84.6">P[0..7]</text>
<text x="150.4" y="98.6">VIDEO</text>
<text x="162.6" y="98.6">CONTROL</text>
<text x="211.3" y="98.6">VIDEO</text>
<text x="223.5" y="98.6">RAM</text>
<text x="152.7" y="104.9">7M</text>
<text x="152.7" y="107.4">/RESET</text>
<text x="152.7" y="102.4">14M</text>
<text x="172.7" y="104.9">/SLEN</text>
<text x="174.8" y="102.4">/DAC</text>
<text x="174.8" y="107.4">/WE0</text>
<text x="213.6" y="104.9">/SLEN</text>
<text x="213.6" y="107.4">/WE0</text>
<text x="222" y="102.4">P[0..7]</text>
<text x="226.1" y="104.9">SYNCH</text>
<text x="226.1" y="107.4">SYNCV</text>
<text x="152.7" y="110">CT[0..11]</text>
<text x="152.7" y="112.5">D[0..15]</text>
<text x="174.8" y="110">/WE1</text>
<text x="174.8" y="112.5">/WE2</text>
<text x="213.6" y="110">/WE1</text>
<text x="213.6" y="112.5">/WE2</text>
<text x="226.1" y="110">DISP1</text>
<text x="152.7" y="117.6">/VID0</text>
<text x="152.7" y="115.1">AD[0..22]</text>
<text x="174.8" y="115.1">/WE3</text>
<text x="176.8" y="117.6">/RE</text>
<text x="213.6" y="115.1">/WE3</text>
<text x="213.6" y="117.6">/RE</text>
<text x="152.7" y="120.1">/VIRQ0</text>
<text x="152.7" y="122.7">/VDTACK</text>
<text x="170.7" y="120.1">/SLOAD</text>
<text x="174.8" y="122.7">/CAS</text>
<text x="174.8" y="125.2">/RAS</text>
<text x="213.6" y="120.1">/SLOAD</text>
<text x="213.6" y="122.7">/CAS</text>
<text x="213.6" y="125.2">/RAS</text>
<text x="174.8" y="127.8">/BF0</text>
<text x="174.8" y="130.3">/BF1</text>
<text x="213.6" y="127.8">/BUF0</text>
<text x="213.6" y="130.3">/BUF1</text>
<text x="102.1" y="136.7">SOUND</text>
<text x="174.8" y="132.8">/BF2</text>
<text x="174.8" y="135.4">/BF3</text>
<text x="174.8" y="137.9">MCYC</text>
<text x="213.6" y="132.8">/BUF2</text>
<text x="213.6" y="135.4">/BUF3</text>
<text x="213.6" y="137.9">MCYC</text>
<text x="104.4" y="143">D[0..15]</text>
<text x="104.4" y="140.5">AD[0..22]</text>
<text x="174.8" y="140.5">/VAS</text>
<text x="176.8" y="143">MRD</text>
<text x="213.6" y="140.5">/VAS</text>
<text x="213.6" y="143">MRD</text>
<text x="104.4" y="145.5">CT[0.11]</text>
<text x="104.4" y="148.1">7M</text>
<text x="170.7" y="148.1">/HSYNC</text>
<text x="172.7" y="145.5">/NOSH</text>
<text x="213.6" y="145.5">/NOSH</text>
<text x="213.6" y="148.1">/HSYNC</text>
<text x="38.6" y="154.4">VCC</text>
<text x="46.7" y="154.4">+5V</text>
<text x="104.4" y="153.2">/SOUND</text>
<text x="162.6" y="155.7">VAD[0..17]</text>
<text x="170.7" y="153.2">/DISP1</text>
<text x="170.7" y="150.6">/VSYNC</text>
<text x="213.6" y="155.7">VAD[0..17]</text>
<text x="213.6" y="150.6">/VSYNC</text>
<text x="213.6" y="153.2">/DISP1</text>
<text x="26.7" y="163.4">3</text>
<text x="26.7" y="165.9">4</text>
<text x="26.7" y="168.5">C</text>
<text x="26.7" y="171">D</text>
<text x="26.7" y="173.6">5</text>
<text x="53.8" y="173.5">-5V</text>
<text x="26.7" y="176.1">E</text>
<text x="26.7" y="178.6">1</text>
<text x="26.7" y="181.2">2</text>
<text x="26.7" y="183.7">A</text>
<text x="63" y="182.4">VCC</text>
<text x="187.7" y="184.7">DESIGN</text>
<text x="187.7" y="180.1">SUPERSTAR</text>
<text x="201.9" y="184.7">BY</text>
<text x="208" y="184.7">PETER</text>
<text x="208" y="180.1">68K</text>
<text x="216.2" y="180.1">COMPUTER</text>
<text x="220.2" y="184.7">FILIBERTI</text>
<text x="24.1" y="188.8">27</text>
<text x="24.1" y="191.3">28</text>
<text x="26.7" y="186.3">B</text>
<text x="66.5" y="187.5">1</text>
<text x="70.6" y="190">C7</text>
<text x="168.4" y="187.7">Title</text>
<text x="193.8" y="191.3">SYSTEM</text>
<text x="208" y="191.3">ARCHITECTURE</text>
<text x="26.7" y="193.9">e</text>
<text x="26.7" y="196.4">f</text>
<text x="66.5" y="192.5">2</text>
<text x="70.6" y="192.5">200UF</text>
<text x="168.4" y="195.1">Size Document</text>
<text x="195.8" y="195.1">Number</text>
<text x="252.5" y="195.1">REV</text>
<text x="168.4" y="202.7">Date:</text>
<text x="171.7" y="198.9">A</text>
<text x="182.6" y="202.7">November</text>
<text x="200.9" y="202.7">25,</text>
<text x="209" y="202.7">2023 Sheet</text>
<text x="238.5" y="202.7">1</text>
<text x="242.6" y="202.7">of</text>
<text x="254.8" y="202.7">10</text>
</g>
</svg>
